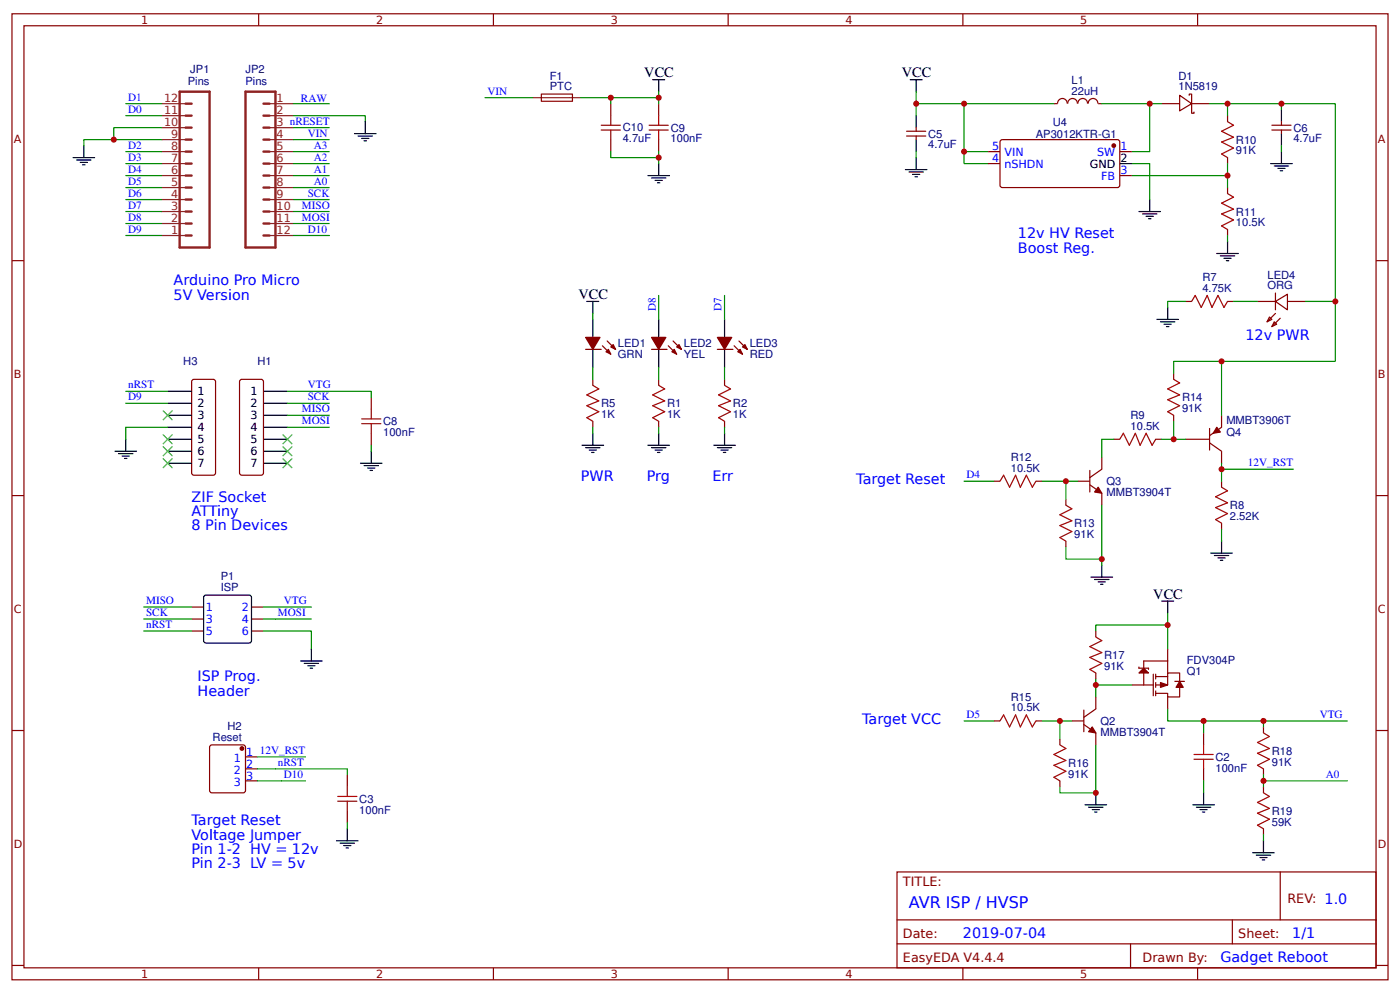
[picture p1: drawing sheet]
<svg xmlns="http://www.w3.org/2000/svg" width="309mm" height="219mm" viewBox="0 0 309 219" stroke-linecap="round" stroke-linejoin="round" font-family="sans-serif">
<g fill="none" stroke="#800" stroke-width=".26">
<path d="M2.6 3h304.1v213.3h-304.1zM5.3 5.7h298.7v208h-298.7zM57.1 3v2.7M109 3v2.7M160.9 3v2.7M212.7 3v2.7M264.6 3v2.7M119.6 20.8h6.8l.1 1.5-6.9 .1zM134.9 22.9v2.6M134.9 30.8v2.7M145.5 22.9v2.6M145.5 30.8v2.7"/>
<path d="M200.3 30h4.2M200.3 29h4.2M202.4 28.2v.8M202.4 30v.8M218.3 33.5h2.6M218.3 36.1h2.6M221 31.1l.5-.3 25.6 .1 .3 .5-.1 9.7-.4 .3-25.7-.1-.3-.4zM235.8 22.9a1.06 1.06 0 0 0-1.1-1.2 1.06 1.06 0 0 0-1 1.2h-.9M235.9 22.9a1.06 1.06 0 0 1 1.1-1.2 1.06 1.06 0 0 1 1 1.2M238.1 22.9a1.06 1.06 0 0 1 1.1-1.2 1.06 1.06 0 0 1 1 1.2M240.4 22.9a1.06 1.06 0 0 1 1.1-1.2 1.06 1.06 0 0 1 1 1.2M242.6 22.9h.8"/>
<path d="M247.4 33.5h2.6M247.4 38.8h2.6M256.6 22.9h4M260.6 21l2.7 1.9-2.7 1.6zM262.7 21v-.2h.6v4.2h.5v-.3M263.3 22.9h3.9M271.2 25.5v1.4M271.2 34.8v1.3M281 28.7h4.2M281 27.6h4.2M283.1 26.9v.7M283.1 28.7v.8"/>
<path d="M2.6 57.5h2.7M271.2 41.4v1.3M271.2 50.7v1.3M304 57.5h2.7M129.4 77.1h3.4M133.1 76.3l1.8 1.9M134.1 75.3l1.9 1.8M143.9 77.1h3.5M147.6 76.3l1.9 1.9M148.7 75.3l1.8 1.8M158.5 77.1h3.4M162.2 76.3l1.8 1.9"/>
<path d="M163.2 75.3l1.9 1.8M261.9 66.5h1.4M271.2 66.5h1.3M277.8 66.5h4M280.5 70l.5 .5-1.1 .5zM281.5 71l.5 .6-1 .5zM281.8 66.5l2.6-1.5v3.4zM281.8 69.2l-1.9 1.8M281.8 64.7v3.7M282.8 70.2l-1.8 1.9M284.4 66.5h4M42.6 83.8l4.5-.1 .5 .3v.3v20.1v.2l-.5 .3h-4.2l-.3-.1-.3-.4v-20.1z"/>
<path d="M53.2 83.8l4.5-.1 .4 .3 .1 .3v20.1l-.1 .2-.4 .3h-4.3l-.2-.1-.3-.4v-20.1zM82 87.7v2.7M82 95.6v2.7M131 83.7v1.4M131 93v1.3M145.5 83.7v1.4M145.5 93v1.3M160.1 83.7v1.4M160.1 93v1.3M246.1 97h1.3M255.3 97h1.3M259.3 82.4v1.3"/>
<path d="M259.3 91.7v1.3M261.9 97h5.3M267.2 97.8l2.7 1.8v2.7M267.2 94.6v4.8M269.9 91.7v2.6l-2.7 1.9M2.6 109.4h2.7M219.6 106.2h1.3M228.9 106.2h1.3M235.5 110.2v1.3M235.5 119.5v1.3M238.1 106.2h2.7M240.8 107l2.6 1.9v2.6"/>
<path d="M240.8 103.8v4.8M243.4 100.9v2.7l-2.6 1.8M269.9 106.2v1.4M269.9 115.5v1.3M304 109.4h2.7M42.3 134h2.7M42.3 136.7h2.7M42.3 139.3h2.7M55.6 134h2.6M55.6 136.7h2.6M55.6 139.3h2.6M242.1 139.3v1.3"/>
<path d="M219.6 159.1h1.3M228.9 159.1h1.3M236.8 159.1h2.6M239.4 159.9l2.7 1.9v2.6M239.4 156.8v4.7M242.1 148.6v1.3M242.1 153.9v2.6l-2.7 1.9M250 151.2h4.8M251.6 147.2v.3h2.1v.3M254.8 148.8v4.8M255.3 149.4h2.7M255.3 148.8v1.1"/>
<path d="M255.3 150.7v1M255.3 152.5v1.1M258 143.3v5.3M258 153.9v2.6M258 145.9h-5.3v5.3M259.6 150.4h2.1M260.6 151.7v2.2h-2.6v-.8h-2.7M260.6 150.4v-1.8h-2.6v2.6h-2.7M2.6 161.3h2.7M46.4 164.7l.4-.3h6.9l.5 .3v9.8l-.2 .4-7.2 .1-.4-.2zM54.2 167.1h2.7M54.2 169.7h2.7"/>
<path d="M54.2 172.4h2.7M76.7 171.1v2.6M76.7 179v2.6M234.2 163.1v1.3M234.2 172.4v1.3M265.9 161.8v2.6M265.9 169.7v2.7M279.1 160.5v1.3M279.1 169.7v1.4M279.1 173.7v1.3M304 161.3h2.7M198.2 192.5h105.8v21.2h-105.8z"/>
<path d="M279.1 183v1.3M282.8 192.5v10.6M2.6 213.1h2.7M57.1 213.7v2.6M109 213.7v2.6M160.9 213.7v2.6M198.2 203.1h105.8M198.2 208.4h105.8M212.7 213.7v2.6M249.8 208.4v5.3M264.6 213.7v2.6M272.3 203.1v5.3"/>
<path d="M304 213.1h2.7"/>
</g>
<g fill="none" stroke="#000" stroke-width=".26">
<path d="M144.2 17.6h2.6M145.5 17.6v2.6M201.1 17.6h2.6M202.4 17.6v2.6M16.1 34.8h4.8M16.9 35.3h3.2M17.7 35.9h1.6M18.3 36.4h.5M18.5 32.1v2.7M78.3 29.5h4.8M79.1 30h3.2M79.9 30.6h1.6"/>
<path d="M80.4 31.1h.6M80.7 26.9v2.6M143.1 38.8h4.8M143.9 39.3h3.2M144.7 39.8h1.6M145.5 36.1v2.7M200 37.4h4.8M200.8 38h3.2M201.6 38.5h1.6M202.1 39h.6M202.4 25.5v2.7M202.4 30.8v2.7"/>
<path d="M202.4 34.8v2.6M247.4 36.1h2.6M280.7 36.1h4.8M281.5 36.6h3.2M282.3 37.2h1.6M282.8 37.7h.6M283.1 24.2v2.7M283.1 29.5v2.6M283.1 33.5v2.6M145.3 40.3h.5M251.6 46.7h4.8M252.4 47.2h3.2"/>
<path d="M253.2 47.8h1.6M253.7 48.3h.6M254 44.1v2.6M268.8 56h4.8M269.6 56.5h3.2M270.4 57h1.6M270.9 57.5h.6M271.2 53.3v2.7M129.6 66.5h2.7M131 66.5v2.7M131 70.5v4M131 77.1v4"/>
<path d="M145.5 70.5v4M145.5 77.1v4M160.1 70.5v4M160.1 77.1v4M255.6 70.5h4.7M256.4 71h3.2M257.2 71.6h1.6M257.7 72.1h.5M258 67.9v2.6M25.4 99.6h4.8M27.8 97v2.6M37 86.4h5.3"/>
<path d="M37 89h5.3M37 91.7h5.3M37 94.3h5.3M37 97h5.3M37 99.6h5.3M58.2 86.4h5.3M58.2 89h5.3M58.2 91.7h5.3M58.2 94.3h5.3M58.2 97h5.3M58.2 99.6h5.3M82 99.6v2.7"/>
<path d="M128.6 98.3h4.7M129.4 98.8h3.2M130.2 99.4h1.6M130.7 99.9h.5M131 95.6v2.7M143.1 98.3h4.8M143.9 98.8h3.2M144.7 99.4h1.6M145.3 99.9h.5M145.5 95.6v2.7M157.7 98.3h4.8M158.5 98.8h3.2"/>
<path d="M159.3 99.4h1.6M159.8 99.9h.5M160.1 95.6v2.7M26.2 100.1h3.2M27 100.7h1.6M27.5 101.2h.5M37 102.3h5.3M58.2 102.3h5.3M79.6 102.3h4.8M80.4 102.8h3.2M81.2 103.3h1.6M81.8 103.8h.5"/>
<path d="M269.9 119.5v2.6M45.2 131.4h9.8l.5 .2 .1 9.8-.3 .5h-9.8l-.4-.2-.1-9.8zM241 127.4h4.8M241.8 127.9h3.2M242.6 128.5h1.6M243.2 129h.5M243.4 124.8v2.6M256.6 132.7h2.7M258 132.7v2.6M267.5 122.1h4.8M268.3 122.6h3.2M269.1 123.2h1.6"/>
<path d="M269.6 123.7h.5M66.4 145.9h4.8M67.2 146.4h3.2M68 147h1.6M68.5 147.5h.6M68.8 143.3v2.6M239.7 177.7h4.8M240.5 178.2h3.2M241.3 178.7h1.6M241.8 179.3h.6M242.1 175v2.7M263.5 177.7h4.8"/>
<path d="M264.3 178.2h3.2M265.1 178.7h1.6M265.6 179.3h.6M265.9 175v2.7M74.3 185.6h4.8M75.1 186.1h3.2M75.9 186.7h1.6M76.5 187.2h.5M76.7 183v2.6M276.8 188.3h4.7M277.5 188.8h3.2M278.3 189.3h1.6"/>
<path d="M278.9 189.8h.5M279.1 185.6v2.7"/>
</g>
<g fill="#800" stroke="#800" stroke-width=".26">
<path d="M129.4 74.5h3.2l-1.6 2.6z"/>
<path d="M133.9 77.7l.5-.6 .5 1.1z"/>
<path d="M135.5 76.1l.5 1-1.1-.5z"/>
<path d="M256.4 150.7l1.6 .5-1.6 .5z"/>
<path d="M260.6 150.4l.8 1.3h-1.6z"/>
<path d="M252.7 147.5l1 1.1h-2.1z"/>
<path d="M241.3 160.5l.8 1.3-1.6-.3z"/>
<path d="M242.6 107.6l.8 1.3-1.6-.3z"/>
<path d="M268.8 94.3l.8 1.1-1.6 .2z"/>
<path d="M143.9 74.5h3.2l-1.6 2.6z"/>
<path d="M148.4 77.7l.6-.6 .5 1.1z"/>
<path d="M149.5 76.6l.5-.5 .5 1z"/>
<path d="M158.5 74.5h3.2l-1.6 2.6z"/>
<path d="M163 77.7l.5-.6 .5 1.1z"/>
<path d="M164 76.6l.6-.5 .5 1z"/>
<circle cx="53.4" cy="165.2" r=".4"/>
<circle cx="246.1" cy="32.1" r=".4"/>
</g>
<g fill="none" stroke="#a00000" stroke-width=".26">
<path d="M132.8 28.7h4.3M132.8 27.6h4.3M134.9 25.5v2.1M134.9 28.7v2.1M143.4 28.7h4.2M143.4 27.6h4.2M145.5 25.5v2.1M145.5 28.7v2.1M271.2 26.9l1.3 .7-2.6 1.4 2.6 1.3-2.6 1.1 2.6 1.3-2.6 1.3 1.3 .8M271.2 42.7l1.3 .8-2.6 1.3 2.6 1.4-2.6 1 2.6 1.4-2.6 1.3 1.3 .8M263.3 66.5l.8-1.3 1.3 2.7 1.3-2.7 1.1 2.7 1.3-2.7 1.3 2.7 .8-1.4M79.9 93.5h4.2"/>
<path d="M79.9 92.5h4.2M82 90.4v2.1M82 93.5v2.1M131 85.1l1.3 .8-2.7 1.3 2.7 1.3-2.7 1.1 2.7 1.3-2.7 1.3 1.4 .8M145.5 85.1l1.3 .8-2.6 1.3 2.6 1.3-2.6 1.1 2.6 1.3-2.6 1.3 1.3 .8M160.1 85.1l1.3 .8-2.7 1.3 2.7 1.3-2.7 1.1 2.7 1.3-2.7 1.3 1.4 .8M247.4 97l.8-1.4 1.3 2.7 1.3-2.7 1.1 2.7 1.3-2.7 1.3 2.7 .8-1.3M259.3 83.7l1.3 .8-2.6 1.4 2.6 1.3-2.6 1 2.6 1.4-2.6 1.3 1.3 .8M220.9 106.2l.8-1.3 1.3 2.7 1.4-2.7 1 2.7 1.3-2.7 1.4 2.7 .8-1.4M235.5 111.5l1.3 .8-2.6 1.3 2.6 1.4-2.6 1 2.6 1.3-2.6 1.4 1.3 .8M269.9 107.6l1.3 .7-2.6 1.4 2.6 1.3-2.6 1.1 2.6 1.3-2.6 1.3 1.3 .8M220.9 159.1l.8-1.3 1.3 2.7 1.4-2.7 1 2.7 1.3-2.7 1.4 2.7 .8-1.4"/>
<path d="M242.1 140.6l1.3 .8-2.6 1.3 2.6 1.4-2.6 1 2.6 1.3-2.6 1.4 1.3 .8M74.6 176.9h4.2M74.6 175.8h4.2M76.7 173.7v2.1M76.7 176.9v2.1M234.2 164.4l1.3 .8-2.7 1.4 2.7 1.3-2.7 1 2.7 1.4-2.7 1.3 1.4 .8M263.8 167.6h4.2M263.8 166.6h4.2M265.9 164.4v2.2M265.9 167.6v2.1M279.1 161.8l1.4 .8-2.7 1.3 2.7 1.3-2.7 1.1 2.7 1.3-2.7 1.3 1.3 .8M279.1 175l1.4 .8-2.7 1.3 2.7 1.4-2.7 1 2.7 1.3-2.7 1.4 1.3 .8"/>
</g>
<g fill="none" stroke="#080" stroke-width=".26">
<path d="M25.1 30.8h-6.6v1.3M27.8 22.9h7.9M27.8 33.5h7.9M27.8 36.1h7.9M27.8 38.8h7.9M27.8 25.5h7.9M35.7 28.2h-10.6v2.6h10.6M64.8 25.5h15.9v1.4M64.8 22.9h8M64.8 33.5h8M64.8 36.1h8M64.8 38.8h8"/>
<path d="M64.8 28.2h8M64.8 30.8h8M107.2 21.6h10.5M128.3 21.6h6.6M134.9 33.5v1.3h10.6M145.5 21.6h-10.6v1.3M145.5 20.2v2.7M145.5 33.5v2.6M202.4 20.2v2.7h10.6M202.4 22.9v2.6M202.4 33.5v1.3M213 33.5h5.3"/>
<path d="M232.8 22.9h-19.8v13.2h5.3M243.4 22.9h10.6v10.6h-4M250 36.1h4v8M254 22.9h2.6M267.2 22.9h4v2.6M271.2 36.1v2.7h-21.2M271.2 22.9h11.9v1.3M271.2 38.8v2.6M283.1 22.9h11.9v56.9h-25.1M283.1 32.1v1.4M27.8 41.4h7.9M27.8 44.1h7.9"/>
<path d="M27.8 46.7h7.9M27.8 49.3h7.9M27.8 52h7.9M64.8 41.4h8M64.8 44.1h8M64.8 46.7h8M64.8 49.3h8M64.8 52h8M271.2 52v1.3M131 69.2v1.3M145.5 65.2v5.3M160.1 65.2v5.3"/>
<path d="M261.9 66.5h-3.9v1.4M272.5 66.5h5.3M288.4 66.5h6.6M27.8 89h9.2M27.8 86.4h9.2M37 94.3h-9.2v2.7M63.5 86.4h18.5v1.3M63.5 89h9.3M63.5 91.7h9.3M63.5 94.3h9.3M82 98.3v1.3M131 81.1v2.6"/>
<path d="M131 94.3v1.3M145.5 81.1v2.6M145.5 94.3v1.3M160.1 81.1v2.6M160.1 94.3v1.3M246.1 97h-2.7v3.9M256.6 97h5.3M259.3 82.4v-2.6h10.6v11.9M259.3 93v4M213 106.2h6.6M230.2 106.2h7.9M235.5 106.2v4"/>
<path d="M243.4 111.5v11.9M269.9 102.3v3.9M269.9 116.8v2.7M269.9 103.6h15.9M31.7 134h10.6M31.7 136.7h10.6M31.7 139.3h10.6M58.2 139.3h10.6v4M58.2 134h10.6M58.2 136.7h10.6M235.5 120.8v2.6h7.9v1.4M258 138h-15.9v1.3"/>
<path d="M258 135.3v8M213 159.1h6.6M230.2 159.1h6.6M234.2 159.1v4M242.1 149.9v1.3h7.9M242.1 151.2v2.7M258 156.5v2.6h39.7M265.9 159.1v2.7M279.1 159.1v1.4M56.9 169.7h19.8v1.4M56.9 167.1h10.6M56.9 172.4h10.6"/>
<path d="M242.1 164.4v10.6h-7.9v-1.3M265.9 172.4v2.6M279.1 172.4h18.6M279.1 171.1v2.6M76.7 181.6v1.4M279.1 184.3v1.3"/>
</g>
<g fill="none" stroke="#8d2323" stroke-width=".53">
<path d="M39.7 20.2h6.6v34.4h-6.6zM41 38.8h1.3M41 36.1h1.3M41 33.5h1.3M41 30.8h1.3M41 28.2h1.3M41 25.5h1.3M41 22.9h1.3M54.2 20.2h6.7v34.4h-6.7zM58.2 38.8h1.3M58.2 36.1h1.3M58.2 33.5h1.3"/>
<path d="M58.2 30.8h1.3M58.2 28.2h1.3M58.2 25.5h1.3M58.2 22.9h1.3M41 46.7h1.3M41 49.3h1.3M41 52h1.3M41 41.4h1.3M41 44.1h1.3M58.2 46.7h1.3M58.2 49.3h1.3M58.2 52h1.3"/>
<path d="M58.2 41.4h1.3M58.2 44.1h1.3"/>
</g>
<g fill="none" stroke="#8d2323" stroke-width=".26">
<path d="M35.7 38.8h5.3M35.7 36.1h5.3M35.7 33.5h5.3M35.7 30.8h5.3M35.7 28.2h5.3M35.7 25.5h5.3M35.7 22.9h5.3M59.5 38.8h5.3M59.5 36.1h5.3M59.5 33.5h5.3M59.5 30.8h5.3M59.5 28.2h5.3"/>
<path d="M59.5 25.5h5.3M59.5 22.9h5.3M117.7 21.6h10.6M35.7 52h5.3M35.7 49.3h5.3M35.7 46.7h5.3M35.7 44.1h5.3M35.7 41.4h5.3M59.5 52h5.3M59.5 49.3h5.3M59.5 46.7h5.3M59.5 44.1h5.3"/>
<path d="M59.5 41.4h5.3"/>
</g>
<g fill="#000" stroke="#3c3" stroke-width=".26">
<path d="M36 90.6l2.1 2.1zM38.1 90.6l-2.1 2.1z"/>
<path d="M36 95.9l2.1 2.1zM36 98l2.1-2.1z"/>
<path d="M36 98.6l2.1 2.1zM38.1 98.6l-2.1 2.1z"/>
<path d="M62.4 95.9l2.2 2.1zM64.6 95.9l-2.2 2.1z"/>
<path d="M62.4 98.6l2.2 2.1zM64.6 98.6l-2.2 2.1z"/>
<path d="M36 101.2l2.1 2.1zM38.1 101.2l-2.1 2.1z"/>
<path d="M62.4 101.2l2.2 2.1zM64.6 101.2l-2.2 2.1z"/>
</g>
<g fill="#c00">
<circle cx="145.5" cy="21.6" r=".66"/>
<circle cx="279.1" cy="159.1" r=".66"/>
<circle cx="242.1" cy="175" r=".66"/>
<circle cx="234.2" cy="159.1" r=".66"/>
<circle cx="242.1" cy="151.2" r=".66"/>
<circle cx="258" cy="138" r=".66"/>
<circle cx="243.4" cy="123.4" r=".66"/>
<circle cx="235.5" cy="106.2" r=".66"/>
<circle cx="259.3" cy="97" r=".66"/>
<circle cx="202.4" cy="22.9" r=".66"/>
<circle cx="213" cy="22.9" r=".66"/>
<circle cx="254" cy="22.9" r=".66"/>
<circle cx="271.2" cy="38.8" r=".66"/>
<circle cx="271.2" cy="22.9" r=".66"/>
<circle cx="283.1" cy="22.9" r=".66"/>
<circle cx="295" cy="66.5" r=".66"/>
<circle cx="269.9" cy="79.8" r=".66"/>
<circle cx="269.9" cy="103.6" r=".66"/>
<circle cx="279.1" cy="172.4" r=".66"/>
<circle cx="145.5" cy="34.8" r=".66"/>
<circle cx="134.9" cy="21.6" r=".66"/>
<circle cx="25.1" cy="30.8" r=".66"/>
<circle cx="213" cy="33.5" r=".66"/>
<circle cx="265.9" cy="159.1" r=".66"/>
</g>
<text font-size="3.5" fill="#00f" x="200.8" y="200.4">AVR ISP / HVSP</text>
<g font-size="3.2">
<text x="142.3" y="17.1">VCC</text>
<text x="199.2" y="17.1">VCC</text>
<text x="127.8" y="66">VCC</text>
<text x="254.8" y="132.2">VCC</text>
</g>
<g font-size="3.2" fill="#00f">
<text x="224.9" y="52.6">12v HV Reset</text>
<text x="224.9" y="55.8">Boost Reg.</text>
<text x="38.4" y="63">Arduino Pro Micro</text>
<text x="38.4" y="66.2">5V Version</text>
<text x="275.2" y="75.1">12v PWR</text>
<text x="128.3" y="106.2">PWR</text>
<text x="142.9" y="106.2">Prg</text>
<text x="157.4" y="106.2">Err</text>
<text x="189.2" y="106.8">Target Reset</text>
<text x="42.3" y="110.7">ZIF Socket</text>
<text x="42.3" y="113.9">ATTiny</text>
<text x="42.3" y="117.1">8 Pin Devices</text>
<text x="43.7" y="150.4">ISP Prog.</text>
<text x="43.7" y="153.6">Header</text>
<text x="190.5" y="159.7">Target VCC</text>
<text x="42.3" y="182.2">Target Reset</text>
<text x="42.3" y="185.3">Voltage Jumper</text>
<text x="42.3" y="188.5">Pin 1-2 HV = 12v</text>
<text x="42.3" y="191.7">Pin 2-3 LV = 5v</text>
<text x="212.7" y="207">2019-07-04</text>
<text x="285.5" y="207">1/1</text>
<text x="269.6" y="212.3">Gadget Reboot</text>
</g>
<g font-size="2.8" fill="#800">
<text x="199.5" y="195.7">TITLE:</text>
<text x="284.4" y="199.4">REV: 1.0</text>
<text x="199.5" y="207">Date:</text>
<text x="273.6" y="207">Sheet:</text>
<text x="199.5" y="212.3">EasyEDA V4.4.4</text>
<text x="252.4" y="212.3">Drawn By:</text>
</g>
<g font-size="2.5" fill="#800">
<text x="31.2" y="5.3">1</text>
<text x="83.1" y="5.3">2</text>
<text x="134.9" y="5.3">3</text>
<text x="186.8" y="5.3">4</text>
<text x="238.7" y="5.3">5</text>
<text x="3" y="31.6">A</text>
<text x="304.4" y="31.6">A</text>
<text x="3" y="83.5">B</text>
<text x="304.4" y="83.5">B</text>
<text x="3" y="135.3">C</text>
<text x="304.4" y="135.3">C</text>
<text x="3" y="187.2">D</text>
<text x="304.4" y="187.2">D</text>
<text x="31.2" y="215.9">1</text>
<text x="83.1" y="215.9">2</text>
<text x="134.9" y="215.9">3</text>
<text x="186.8" y="215.9">4</text>
<text x="238.7" y="215.9">5</text>
</g>
<g font-size="2.5" fill="#000080">
<text x="42" y="16.2">JP1</text>
<text x="54.2" y="16.2">JP2</text>
<text x="121.5" y="17.6">F1</text>
<text x="260.4" y="17.6">D1</text>
<text x="41.5" y="18.8">Pins</text>
<text x="54.2" y="18.8">Pins</text>
<text x="121.5" y="20">PTC</text>
<text x="236.8" y="20.9">22uH</text>
<text x="236.8" y="18.6">L1</text>
<text x="260.4" y="20">1N5819</text>
<text x="137.6" y="29">C10</text>
<text x="148.2" y="29.1">C9</text>
<text x="232.6" y="27.7">U4</text>
<text x="285.8" y="29.1">C6</text>
<text x="137.6" y="31.4">4.7uF</text>
<text x="148.2" y="31.4">100nF</text>
<text x="205.1" y="32.7">4.7uF</text>
<text x="205.1" y="30.4">C5</text>
<text x="228.8" y="30.4">AP3012KTR-G1</text>
<text x="273" y="34">91K</text>
<text x="273.1" y="31.7">R10</text>
<text x="285.8" y="31.4">4.7uF</text>
<text x="273.1" y="47.6">R11</text>
<text x="273" y="49.9">10.5K</text>
<text x="265.7" y="64.4">4.75K</text>
<text x="265.7" y="62.1">R7</text>
<text x="280" y="63.9">ORG</text>
<text x="280" y="61.6">LED4</text>
<text x="136.5" y="76.7">LED1</text>
<text x="151.1" y="76.7">LED2</text>
<text x="165.6" y="76.7">LED3</text>
<text x="40.5" y="80.6">H3</text>
<text x="56.9" y="80.6">H1</text>
<text x="136.5" y="79">GRN</text>
<text x="151.1" y="79">YEL</text>
<text x="165.6" y="79">RED</text>
<text x="132.8" y="89.9">R5</text>
<text x="147.4" y="89.9">R1</text>
<text x="161.9" y="89.9">R2</text>
<text x="261.1" y="88.5">R14</text>
<text x="84.7" y="93.9">C8</text>
<text x="132.8" y="92.2">1K</text>
<text x="147.4" y="92.2">1K</text>
<text x="161.9" y="92.2">1K</text>
<text x="249.8" y="94.9">10.5K</text>
<text x="249.8" y="92.5">R9</text>
<text x="261.1" y="91">91K</text>
<text x="270.9" y="93.6">MMBT3906T</text>
<text x="84.7" y="96.3">100nF</text>
<text x="223.3" y="101.7">R12</text>
<text x="270.9" y="96.1">Q4</text>
<text x="223.3" y="104.1">10.5K</text>
<text x="244.5" y="107.1">Q3</text>
<text x="244.5" y="109.6">MMBT3904T</text>
<text x="271.7" y="112.4">R8</text>
<text x="237.3" y="118.8">91K</text>
<text x="237.3" y="116.3">R13</text>
<text x="271.7" y="114.7">2.52K</text>
<text x="48.8" y="128.1">P1</text>
<text x="48.8" y="130.6">ISP</text>
<text x="243.9" y="147.9">91K</text>
<text x="243.9" y="145.4">R17</text>
<text x="262.2" y="146.5">FDV304P</text>
<text x="262.2" y="149.1">Q1</text>
<text x="223.3" y="154.6">R15</text>
<text x="50.3" y="161.1">H2</text>
<text x="223.3" y="157">10.5K</text>
<text x="243.2" y="160">Q2</text>
<text x="47" y="163.6">Reset</text>
<text x="243.2" y="162.5">MMBT3904T</text>
<text x="268.6" y="168">C2</text>
<text x="281" y="166.6">R18</text>
<text x="236" y="171.7">91K</text>
<text x="236" y="169.2">R16</text>
<text x="268.6" y="170.3">100nF</text>
<text x="281" y="169.1">91K</text>
<text x="79.4" y="179.6">100nF</text>
<text x="79.4" y="177.2">C3</text>
<text x="281" y="179.8">R19</text>
<text x="281" y="182.3">59K</text>
</g>
<g font-size="2.5" fill="#00f">
<text x="28.3" y="22.2">D1</text>
<text x="66.5" y="22.6">RAW</text>
<text x="107.7" y="20.9">VIN</text>
<text x="28.3" y="24.9">D0</text>
<text x="28.3" y="32.8">D2</text>
<text x="28.3" y="35.5">D3</text>
<text x="68" y="30.2">VIN</text>
<text x="69.3" y="32.8">A3</text>
<text x="69.3" y="35.5">A2</text>
<text x="219.2" y="35.9">4</text>
<text x="219.2" y="33.2">5</text>
<text x="221.9" y="34.5">VIN</text>
<text x="242.4" y="34.5">SW</text>
<text x="247.5" y="33.2">1</text>
<text x="28.3" y="38.1">D4</text>
<text x="28.3" y="40.7">D5</text>
<text x="69.3" y="38.1">A1</text>
<text x="69.3" y="40.7">A0</text>
<text x="221.9" y="37.2">nSHDN</text>
<text x="243.3" y="39.8">FB</text>
<text x="247.5" y="38.5">3</text>
<text x="28.3" y="43.4">D6</text>
<text x="28.3" y="46">D7</text>
<text x="66.7" y="46">MISO</text>
<text x="68" y="43.4">SCK</text>
<text x="28.3" y="48.7">D8</text>
<text x="28.3" y="51.3">D9</text>
<text x="66.7" y="48.7">MOSI</text>
<text x="68" y="51.3">D10</text>
<text x="144.9" y="68.7" transform="rotate(-90 144.9 68.7)">D8</text>
<text x="159.4" y="68.7" transform="rotate(-90 159.4 68.7)">D7</text>
<text x="28.3" y="85.7">nRST</text>
<text x="28.3" y="88.4">D9</text>
<text x="68" y="85.7">VTG</text>
<text x="68" y="88.4">SCK</text>
<text x="66.7" y="91">MISO</text>
<text x="66.7" y="93.7">MOSI</text>
<text x="213.5" y="105.6">D4</text>
<text x="275.7" y="102.9">12V_RST</text>
<text x="32.3" y="133.3">MISO</text>
<text x="32.3" y="136">SCK</text>
<text x="45.5" y="134.8">1</text>
<text x="45.5" y="137.5">3</text>
<text x="53.5" y="134.8">2</text>
<text x="53.5" y="137.5">4</text>
<text x="61.4" y="136">MOSI</text>
<text x="62.7" y="133.4">VTG</text>
<text x="32.3" y="138.6">nRST</text>
<text x="45.5" y="140.1">5</text>
<text x="53.5" y="140.1">6</text>
<text x="213.5" y="158.5">D5</text>
<text x="291.6" y="158.5">VTG</text>
<text x="54.4" y="166.8">1</text>
<text x="57.4" y="166.4">12V_RST</text>
<text x="51.7" y="168.1">1</text>
<text x="51.7" y="170.8">2</text>
<text x="51.7" y="173.4">3</text>
<text x="54.4" y="169.5">2</text>
<text x="54.4" y="172.1">3</text>
<text x="61.4" y="169.1">nRST</text>
<text x="62.7" y="171.7">D10</text>
<text x="292.9" y="171.7">A0</text>
</g>
<g font-size="2.5" fill="#8d2323">
<text x="36.3" y="22.6">12</text>
<text x="61.1" y="22.6">1</text>
<text x="36.3" y="27.9">10</text>
<text x="36.3" y="25.3">11</text>
<text x="61.1" y="25.3">2</text>
<text x="61.1" y="27.9">3 nRESET</text>
<text x="37.9" y="35.9">7</text>
<text x="37.9" y="33.2">8</text>
<text x="37.9" y="30.6">9</text>
<text x="61.1" y="30.6">4</text>
<text x="61.1" y="33.2">5</text>
<text x="61.1" y="35.9">6</text>
<text x="37.9" y="41.1">5</text>
<text x="37.9" y="38.5">6</text>
<text x="61.1" y="38.5">7</text>
<text x="61.1" y="41.1">8</text>
<text x="37.9" y="46.4">3</text>
<text x="37.9" y="43.8">4</text>
<text x="61.1" y="43.8">9</text>
<text x="61.1" y="46.4">10</text>
<text x="37.9" y="51.7">1</text>
<text x="37.9" y="49.1">2</text>
<text x="61.1" y="49.1">11</text>
<text x="61.1" y="51.7">12</text>
</g>
<g font-size="2.5">
<text x="247.5" y="35.9">2</text>
<text x="240.7" y="37.2">GND</text>
<text x="43.7" y="87.2">1</text>
<text x="43.7" y="89.8">2</text>
<text x="55.3" y="87.2">1</text>
<text x="55.3" y="89.8">2</text>
<text x="43.7" y="92.5">3</text>
<text x="43.7" y="95.1">4</text>
<text x="55.3" y="92.5">3</text>
<text x="55.3" y="95.1">4</text>
<text x="43.7" y="97.8">5</text>
<text x="43.7" y="100.4">6</text>
<text x="55.3" y="97.8">5</text>
<text x="55.3" y="100.4">6</text>
<text x="43.7" y="103.1">7</text>
<text x="55.3" y="103.1">7</text>
</g>
</svg>
